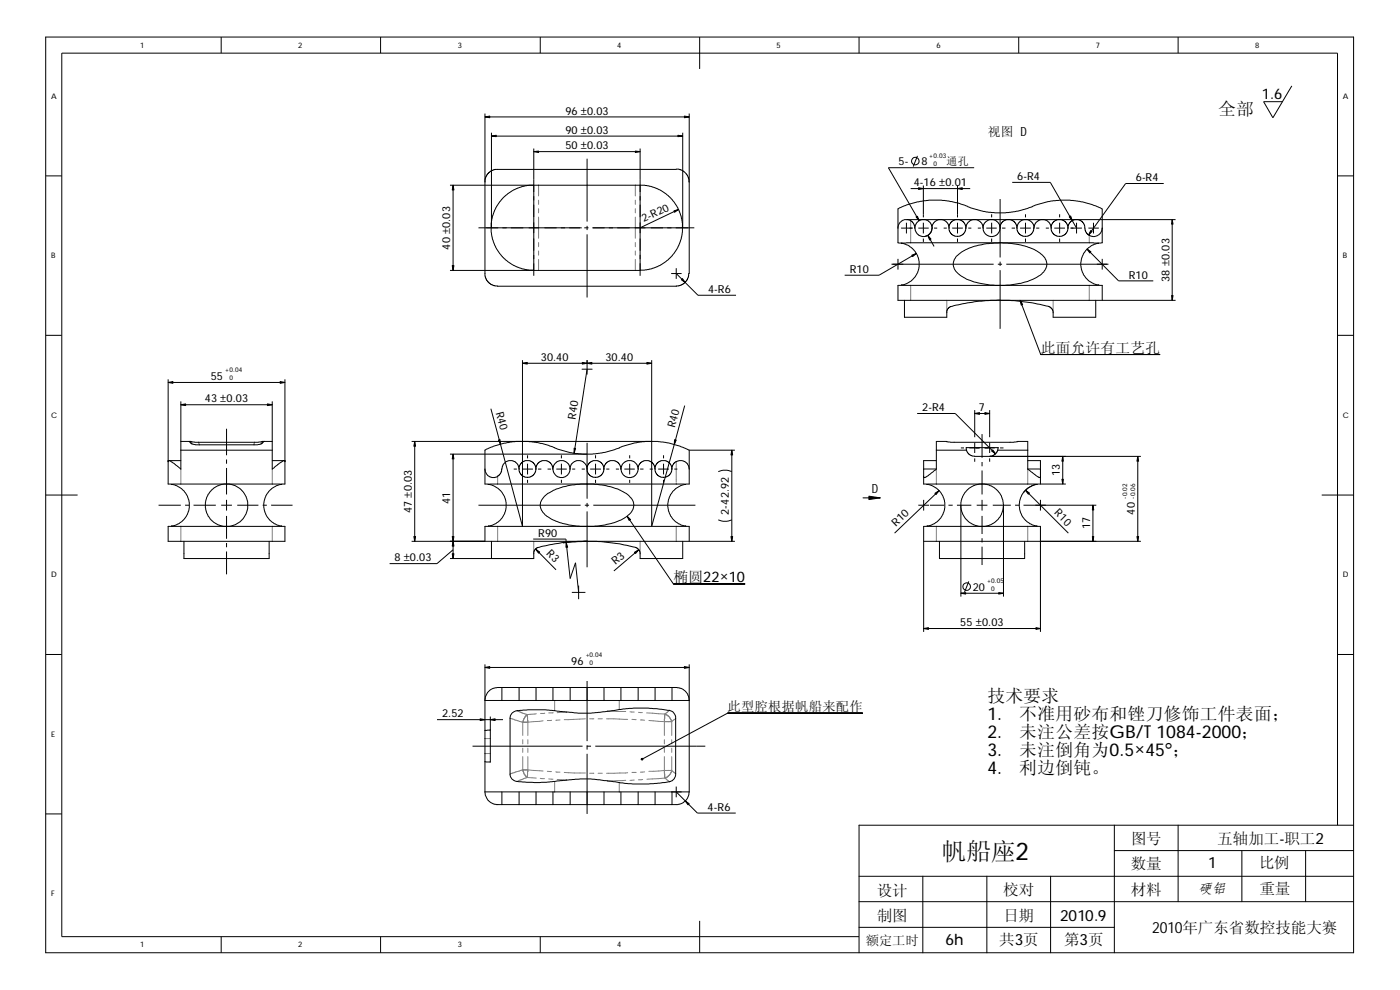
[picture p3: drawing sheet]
<svg xmlns="http://www.w3.org/2000/svg" width="420mm" height="297mm" viewBox="0 0 420 297" stroke-linecap="round" stroke-linejoin="round" font-family="sans-serif">
<g fill="none" stroke="#000" stroke-width=".3">
<path d="M13.7 11.1h392.5v274.8h-392.5zM66.4 11.1v4.8M114.2 11.1v4.8M162.1 11.1v4.8M210 11.1v9.6M257.8 11.1v4.8M305.7 11.1v4.8M353.6 11.1v4.8M145.5 34.1v48.7l.5 1.3 .9 .9 1.3 .7 1.2 .2h53.5l1.6-.4 1.2-.8 .7-1.1 .4-1.5M145.5 35.1h61.3M147.5 39.8v28.6M204.9 39.8v28.6"/>
<path d="M206.8 34.1v48M387.7 25.8l-5.7 9.5-2.8-4.8h5.7M13.7 52.8h4.8M135 55.6h25.2M136 55.6v25.5M147.5 40.8h57.4M160.2 55.6l-2.6 .1-2.2 .7-1.7 .9-2.1 1.4-1.1 1.1-1.7 2.5-1 2.4-.4 2.2v2.8l.4 2.2 1 2.5 1.7 2.4 1.9 1.7 2.5 1.5 2.7 .9 2.6 .2M160.2 55.6h33.3l2.2 .4 1.6 .6 2.5 1.5 1.9 1.7 1.4 2 .9 1.7 .6 2.3 .3 2.5-.3 2.5-.8 2.7-2.1 3.3-1.9 1.7-2.5 1.5-1.6 .6-2.2 .5h-58.5M160.2 44.6v38.1M160.2 45.5h31.9M176.2 47.6v18.9M192.1 44.6v38.1"/>
<path d="M202.9 50.7l1.4 .2 1.1 .7 1.2 1.6 .2 1.4M202.9 50.8h-54.4l-1.3 .5-.9 .9-.7 1.3-.1 1.1M273.3 56.6h17.9M275.3 46.8l-1.2 3.2M277.1 55.7v9.5M287.4 55.7v9.5M292.4 50.3h-25.8l9.2 15.9M300.1 59.7v17.5M303.8 54.7h11.4l7.9 13.7M349.2 55.1h-11.4l-11.1 15.4M401.4 52.8h4.8M143.6 68.4h31"/>
<path d="M175.3 68.4h1.3M176.2 67.8v1.2M176.2 70.3v19M177.8 68.4h30.6M203.6 62.9l-11.5 5.5M267.5 79.3h30.7M269.5 77.7v3.2M270.4 72.9l.2 .1M270.4 68.4h3.6M270.6 73l1.4-.2h56.2l1.4 .2M270.6 73l1.9 .6 1.7 1.4 1.2 1.8 .4 1.6v2.2l-.4 1.1-.8 1.5-1.2 1.2-.9 .5-1.9 .6M272 66.8v3.2"/>
<path d="M272 65.9h80.8M273.2 66.2l1 .8 .4 1.4M273.3 66.2l-.7-.3h-1.2l-.6 .3a2.53 2.53 0 0 0-1.3 1.8v.4M274.6 68.4l.1 .7 .5 .9 .5 .6 1.1 .4h.7l1.1-.4 .7-.8 .4-1.4M274.6 68.4l.6-1.7 1.3-.8h1.3l.8 .3 .7 .8 .4 1.4M275 76.1l-11.2 6.5h-10.3M275.6 68.4h3.1M277.1 66.8v3.2M277.1 71.6v1M278.5 70.6l1.8 3.3M279.7 68.4l.1-.9 .5-.8 1.3-.8h1.3l1 .5 .7 1 .2 1M279.7 68.4a2.71 2.71 0 0 1-2.1 2.5"/>
<path d="M280.3 68.4h1M283.2 68.4h.9M284.8 68.4l.1 .9 .8 1.1 1.7 .6 .8-.2 1.1-.8 .6-1.6M284.8 68.4v-.6l.5-1.1 1.4-.8h1.3l1 .5 .7 1.1 .2 .9M285.8 68.4h3.2M286.9 77a15.4 15.4 0 0 1 9.9-3.9 23.2 23.2 0 0 1 15.1 2.7 3.8 3.8 0 0 1 1.9 4.9 10.5 10.5 0 0 1-7 4.2 29.3 29.3 0 0 1-13.9-.2 9.8 9.8 0 0 1-6.5-4l-.3-1v-.8zM287.4 66.8v3.2M287.4 71.6v1M289.9 68.4l.2-1 .4-.7 1.3-.8h1.3l1.3 .8 .5 .8 .2 .9M290.4 61.9l-3.2-1.1-2.5-.5-2.2-.2h-3.7l-3.5 .5-3.3 .9-2 .8-.5 .4v10.1l1.1 .2M290.4 62l2.3 .8a17.7 17.7 0 0 0 5.6 1l3.5 .1 3.7-.5 6.6-2.2a17.7 17.7 0 0 1 5.6-1.1h3.4l3.8 .5 4.1 1.2 1.7 .9M290.6 68.4h.9"/>
<path d="M293.5 68.4h.9M295.1 68.4v.9l.6 .8 1.6 .9h.6l1.1-.4 .9-1.1 .2-1.1M295.1 68.4l.3-1.4 1.5-1.1h1.3l1 .5 .8 1 .1 1M296 68.4h3.1M297.6 64.3v.9M297.6 66.8v3.2M297.6 71.6v1M299.5 79.3h1.2M300.1 68.4v-.6l.6-1.1 1.3-.8h1.3l1 .5 .8 1.1 .1 .9M300.1 78.5v1.3M300.7 68.4h1.1M302 79.3h30.7"/>
<path d="M303.6 68.4h1M305.2 68.4l.1 .9 .8 1.1 1.7 .6 .8-.2 .9-.5 .6-1 .2-.9M305.2 68.4l.5-1.6 1.5-.9h1.2l1.3 .8 .5 .8 .1 .9M306.2 68.4h3.2M307.8 64.3v.9M307.8 66.8v3.2M307.8 71.6v1M310.3 68.4l.6-1.7 1.4-.8h1.2l.8 .3 .7 .8 .5 1.4M311 68.4h.9M313.9 68.4h.9M315.5 68.4l.1 .9 .7 1.1 1.7 .6 1.6-.6 .8-1.1 .1-.9M315.5 68.4v-.6l.5-1.1 1.3-.8h1.3l1 .5 .8 1.1 .1 .9"/>
<path d="M316.4 68.4h3.2M318 64.3v.9M318 66.8v3.2M318 71.6v1M320.5 68.4v-.6l.6-1.1 1.3-.8h1.3l1 .5 .8 1.1 .1 .9M321.2 68.4h3.5M323.1 66.8v3.2M325.5 68.4l.5 1.4 .6 .6a2.59 2.59 0 0 0 2.7 .3 2.59 2.59 0 0 0 1.5-2.3M326.2 74.7l9.5 9.6h10.4M326.6 68.4h3.2M328.2 66.8v3.2M329.6 73l-2.3 .9-1.5 1.3-.3 .6a5.6 5.6 0 0 0-1.1 3v1.2a6.3 6.3 0 0 0 5.2 5.5"/>
<path d="M329.7 72.9l-.1 .1M330.8 62.7v10.1l-1.2 .2M330.8 77.7v3.2M351.8 65.9v24.2M201.4 82.1h3.2M202.9 80.5v3.2M202.9 82.1l6.6 6.5h11.4M270.6 85.5h59M270.6 85.5l-1.1 .1v4.5h61.3M270.6 85.5h.1M271.4 90.1v5.1h12.7l.1-2.2 .6-.8 .7-.3M300.1 90.1h2.8a68.5 68.5 0 0 1 11.7 1.8"/>
<path d="M300.1 90a52.3 52.3 0 0 0-14.5 2M300.1 81.1v17.6M306.2 90.1l6.1 16.3h35.8M328.8 90.1v5.1h-12.7l-.1-2.1-.8-1-.6-.1M329.6 85.5l1.2 .1v4.5M329.6 85.5h.2M330.8 90.1h22M13.7 100.6h4.8M50.5 113.8v31.4l1.1 .1M50.5 114.8h35M85.5 113.8v31.4l-1.1 .1M156.8 108.1v49.8l-9.5-35.3"/>
<path d="M156.8 109h38.8M174.6 110.8h3.2M176.2 108.1v4.3M176.2 110.8l-3.9 25.2M195.6 108.1v49.8l9.9-36.2M401.4 100.6h4.8M50.5 138.2h3.8M54.3 132.4v2.7M54.3 135.1v5.6l-2.7-2.1-.7-.4h-.4v.3M54.3 132.4h2.9M54.3 135.1h27.4M54.3 120.4v12"/>
<path d="M54.3 121.4h27.4M56.7 132.4l.7 .7 1.3 .4h18.6l1.1-.3 .9-.8M57.1 132.7v-.3l1.3 .3h19.2l1.2-.3 .1 .3M68 128.6v8M68 137.9v1.2M78.7 132.4h3M81.7 135.1v5.6l3.2-2.4 .5-.1 .1 .3M81.7 132.4v2.7M81.7 138.2h3.8M81.7 120.4v12M123.5 132.4h72.1M124.5 132.4v30"/>
<path d="M135 136.3h41.2M136 136.3v31.3M158.3 136.6v.9M158.3 139.1v3.3M166.5 134.3l-5.1-1.5-2.8-.4h-3.8l-3.8 .6-5 1.7-.5 .4v10.1l1.1 .1M166.5 134.4l2.2 .8a17.7 17.7 0 0 0 5.6 1l3.5 .1 3.7-.6 8.7-2.7 3.5-.6h3.7l3.1 .5 3.6 1 2.7 1.2M168.5 136.6v.9M168.5 139.1v3.3M176.2 132.9v16.7M178.7 136.6v.9M178.7 139.1v3.3M189 136.6v.9"/>
<path d="M189 139.1v3.3M199.1 136.6v.9M199.1 139.1v3.3M219.6 135.1v27.3M220.6 135.1h-13.8v10.1l-1.1 .1M275.3 124.1h11.4l12.1 12.1M281 135.1v5.6l-2.2 1.7a1.48 1.48 0 0 1-1.6 .7v-.2M281 135.1v-2.7h3.1l1.1 .3h19.1l1.1-.3h3v2.7M281 135.1h9.1l-.1-.8h9.6l-.1 .8M281 138.2h-3.8v7l1.1 .1M288.4 134.4h.9M290.1 135l.2 .7 .5 .6 1.7 .6h49.9"/>
<path d="M290.9 134.4h3.2M292.5 123v8.2M292.5 132.8v3.1M292.5 137.5v1M292.5 124.1h4.5M294.7 130.2v7.2M294.7 138.6v1.3M295.4 134.4h3.1M297 123v8.2M297 132.8v3.1M297 137.5v1M299.5 135.1l-.9 1.2-1.6 .6"/>
<path d="M299.5 135.1h8.9M300.1 134.4h1.1M308.4 135.1v5.6l2.2 1.7a1.84 1.84 0 0 0 1.7 .8v-.3M308.4 138.2h3.9v7M318.9 136.9v8.3M341.5 136.9v25.5M13.7 148.5h9.6M47.6 151.6h6.7M51.4 145.3h.2M51.6 145.3h32.8M51.6 157.8h32.8M51.6 157.8l-1.1 .1v4.5h35v-4.5l-1.1-.1"/>
<path d="M51.6 145.3l1.2 .4 1.6 .9 .8 .7 1.1 1.7 .5 1.7v1.7l-.5 1.8-.8 1.3a5.5 5.5 0 0 1-3.9 2.3M51.6 157.8l-.2 .1M55.5 151.6h1.3M58.1 151.6h6.7M66.4 151.6h3.2M68 140.4v8M68 150v3.2M68 154.8v6.9M71.2 151.6h6.4M78.8 151.6h1.3M81.4 151.6h6.4M84.4 145.3l-2.2 .9-1.6 1.3-.8 1.3-.6 2.1 .2 2.5 .9 1.8 1.9 1.9 2.2 .7"/>
<path d="M84.4 145.3h.2M84.4 157.8l.2 .1M143.6 151.6h30.6M145.5 140.7a2.44 2.44 0 0 0 2.5 2.6l1.4-.4M146.5 145.3h.1M146.6 157.8l-1.1 .1v4.5M146.6 157.8h59.1M146.6 145.3h59.1M146.6 145.3l2 .7 1.7 1.3 1.2 1.8 .4 1.6-.2 2.6-1 2.1-1.9 1.7-2.2 .7M146.6 157.8h.1M154.2 140.7h.9M155.8 140.7l-.4-1.4-.8-.8-.8-.3h-1.1l-.9 .3-.8 .8-.8 2.8-.9 .8"/>
<path d="M155.8 140.7l.1 .9 .5 .8 1 .7 .9 .2 1.6-.6 .8-1.1 .2-.9M155.8 140.7v-.6l.5-1 1.3-.9h1.3l1 .5 .8 1.1 .2 .9M156.7 140.7h3.2M158.3 144v.9M160.9 140.7v-.6l.5-1 1.3-.9h1.3l1 .5 .8 1.1 .1 .9M161.5 140.7h1M163.4 148.9a16.8 16.8 0 0 1 10.3-3.6l4.4-.1a18.5 18.5 0 0 1 10.8 3.7 3.6 3.6 0 0 1-.7 6 18.1 18.1 0 0 1-9.5 2.9l-.5 .1a27.1 27.1 0 0 1-8.4-.6 10.3 10.3 0 0 1-7.3-4.4l-.4-.9 .1-1.3zM164.3 140.7h1.1M165.9 140.7l.2 1 .4 .5a2.21 2.21 0 0 0 1.6 1.1h.9l1.2-.6 .7-1.1 .2-.9M165.9 140.7a2.87 2.87 0 0 1 1-2l1.1-.5 1.3 .1 1.4 1 .4 1.4M167 140.7h3.1M168.5 144v.9"/>
<path d="M171.1 140.7l.3-1.4 1.4-1 1.4-.1 1.1 .6a2.44 2.44 0 0 1 .9 1.9M171.7 140.7h.9M174.6 140.7h.9M175.5 151.6h1.3M176.2 140.7l.1 .9 .5 .8 1 .7 .9 .2 1.6-.6 .8-1.1 .2-.9M176.2 140.7v-.6l.5-1 1.4-.9h1.2l1 .5 .8 1.1 .2 .9M176.2 150.9v1.3M176.2 153.4v16.8M177.1 140.7h3.2M178.1 151.6h30.6M178.7 144v.9M181.3 140.7v-.6l.5-1 1.3-.9h1.3l1 .5 .8 1.1 .2 .9"/>
<path d="M181.9 140.7h1M184.8 140.7h1M186.4 140.7l.5 1.7 .7 .5 .9 .4h.9l1-.4 .9-1.1 .2-1.1M186.4 140.7l.4-1.4 .7-.8 .9-.3h1.1l.9 .4a2.21 2.21 0 0 1 1 1.7l.1 .4M187.4 140.7h3.1M188.2 154.9l13.9 20.3h21.5M189 144v.9M191.5 140.7v-.6l.5-1 1.4-.9h1.2l1.1 .5 .7 1.1 .2 .9M192.1 140.7h1M195 140.7h.9M196.6 140.7v.6l.5 1.1 1.1 .7 .9 .2 .9-.2 .8-.5 .7-1 .2-.9M196.6 140.7v-.6l.5-1 1.4-.9h1.2l1 .5 .8 1.1 .2 .9"/>
<path d="M197.5 140.7h3.2M199.1 144v.9M201.7 140.7l.1-1.1 1-1.1 1-.3h.9l.9 .3a2.95 2.95 0 0 1 1.2 2.2M202.4 140.7h.9M205.7 157.8l1.1 .1v4.5M205.7 145.3l-1.3 .4-1.6 .9-1.3 1.5a5.6 5.6 0 0 0-1.1 3l.1 1.2a6.3 6.3 0 0 0 5.2 5.5M205.7 157.8l.2 .1M205.7 145.3h.1M215.6 156l1.5 .4 1.5-.1 1-.3M215.6 141.5l1.5-.4 1.5 .1 1 .3M259 149.4h5.2M275.6 151.6h3.2"/>
<path d="M277.2 150v3.2M278.1 145.3h.2M278.2 157.8h.1M278.3 157.8h32.8M278.3 145.3l1.9 .7 1.7 1.3 1.1 1.7 .5 1.7-.1 2.6-1 2.1-1.9 1.7-2.2 .7M278.3 145.3h32.8M278.3 157.8l-1.1 .1v31.7M279.1 151.6h4.3M281.9 147.2l-13.4 12.8M284.6 151.6h1.3M287.2 151.6h4.3M288.4 151.6v27.4"/>
<path d="M293.1 151.6h3.2M294.7 141.2v7.2M294.7 150v3.2M294.7 154.8v5.4M297.9 151.6h5.5M301.2 151.6v27.4M304.6 151.6h1.3M307.2 151.6h21.8M307.8 147.1l12.8 12.9M311.1 145.3l-2.2 .9-1.6 1.3-1.1 2-.3 1.6 .3 2.3 .8 1.8 1.9 1.9 2.2 .7M311.1 157.8l1.2 .1v31.7M311.1 145.3a6.5 6.5 0 0 0-3.9 2.5"/>
<path d="M311.1 157.8h.1M311.1 145.3h.2M312.3 145.2l-1.2 .1M312.3 145.2h7.6M312.3 150v3.2M328 151.6v10.8M396.7 148.5h9.5M55.2 162.4v5.2h25.6v-5.2M68 162.9v1.3M68 165.5v6.8M123.5 162.4h22M135 167.6h25.2"/>
<path d="M136 165l-4.9 4.1h-14.2M145.5 162.4h61.3M147.5 162.4v5.2h12.7M160 161.7h9.8l1.3 11.9 1.6-4.7 1 8.8M160.8 164.8l6.1 6.2M161.5 164.2l-.6 .3-.6 .8-.1 2.3M169 162.9l2.7-.3 7.3-.2a68.5 68.5 0 0 1 11.7 1.8M171.6 177.7h4.1M173.7 175.7v4.1M176.2 162.3a52.3 52.3 0 0 0-14.6 2M191.7 165l-7.5 6.3M204.9 162.4v5.2h-12.8l-.1-2.2-.7-.9-.6-.2"/>
<path d="M206.8 162.4h13.8M277.2 162.4h65.2M281.9 162.4v5.2h25.6v-5.2M288.4 178h12.8M290.7 174.4l-1.2 3.3M294.7 161.5v1.3M294.7 164v5.5M13.7 196.4h4.8M145.5 199.3v19.8M206.8 199.3v38.3M277.2 188.6h35.1M401.4 196.4h4.8"/>
<path d="M131.1 215.9h19.9M145.5 219.1v9.4M145.5 200.3h61.3M147.2 215v13.6l-1.7-.1M147.2 219.1h-1.7M150.6 206.3h-1.2a3.9 3.9 0 0 0-3.9 3.9h61.3v-.2a3.9 3.9 0 0 0-3-3.6l-2.1-.1M150.6 206.3h5.2M150.6 206.3v3.9M153.6 214.1l1.2-.8 3.6-.3h5.3l9.9 1h3.8l12.8-1.5h4.4l6.3 .6a2.59 2.59 0 0 1 1.9 1.9v17.6a2.46 2.46 0 0 1-2 2l-4.7 .5-6.2 .1-12.6-1.5-4.6 .1-4.9 .5a54.9 54.9 0 0 1-10.9 .3l-1.7-.1a2.33 2.33 0 0 1-2.1-2.2v-17.1zM155.8 206.3h5.1M155.8 206.3v3.9M160.9 206.3h5"/>
<path d="M160.9 206.3v3.9M165.9 206.3h5.2M165.9 206.3v3.9M171.1 206.3h10.2M171.1 206.3v3.9M176.2 204.3v18.1M181.3 206.3h5.1M181.3 206.3v3.9M186.4 206.3h5.1M186.4 206.3v3.9M191.5 206.3h5.1M191.5 206.3v3.9"/>
<path d="M196.6 206.3h5.1M196.6 206.3v3.9M201.7 206.3v3.9M258.9 214h-40.5l-25.7 13.8M141.8 223.9h33M145.5 237.6h61.3M145.5 237.6a3.9 3.9 0 0 0 3.9 3.8h1.2M145.5 228.5v9.1M150.6 237.6v3.8M155.8 237.6v3.8M160.9 237.6v3.8M165.9 237.6v3.8"/>
<path d="M171.1 237.6v3.8M176.1 223.9h1.3M176.2 223.6v1.3M176.2 226.2v18M178.6 223.9h33.1M181.3 237.6v3.8M186.4 237.6v3.8M191.5 237.6v3.8M196.6 237.6v3.8M201.4 237.6h3.2M201.7 237.6v3.8M202.9 236v3.2"/>
<path d="M202.9 237.6l6.4 6.4h11.5M206.8 237.6l-.1 1.1-1 1.5a3.4 3.4 0 0 1-2.2 1.1l-1.8 .1M13.7 244.2h4.8M150.6 241.4h5.2M155.8 241.4h5.1M160.9 241.4h5M165.9 241.4h5.2M171.1 241.4h10.2M181.3 241.4h5.1M186.4 241.4h5.1M191.5 241.4h5.1M196.6 241.4h5.1"/>
<path d="M334.4 247.6v38.3M334.4 255.2h71.8M353.6 247.6v22.9M372.7 255.2v15.3M391.8 255.2v15.3M401.4 247.6v-231.7h-382.9v265.1h239.3M406.2 247.6h-148.4v38.3M210 276.3v9.6M257.8 278.2h76.6M257.8 262.9h148.4M257.8 270.5h148.4M276.9 262.9v23"/>
<path d="M296.2 262.9v23M315.3 262.9v23M66.4 281v4.9M114.2 281v4.9M162.1 281v4.9"/>
<circle cx="274.7" cy="48.3" r="1.15"/>
<circle cx="68" cy="151.6" r="6.4"/>
<circle cx="294.8" cy="151.6" r="6.4"/>
<circle cx="290.1" cy="176" r="1.14"/>
</g>
<g fill="none" stroke="#808080" stroke-width=".3">
<path d="M161.6 55.6v3.2M190.7 55.6v3.2M161.6 60.1v1.2M161.6 62.6v1.3M161.6 65.1v6.4M161.6 72.8v1.2M161.6 75.3v1.3M161.6 77.8v3.3M190.7 60.1v1.2M190.7 62.6v1.3M190.7 65.1v6.4M190.7 72.8v1.2"/>
<path d="M190.7 75.3v1.3M190.7 77.8v3.3M273.3 66.2v.1M273.3 66.6v6.2M326.9 70.6v2.2M273.3 85.6v4.5M284.1 90.1v3.7M316.1 90.1v3.7M326.9 85.6v4.5M57.4 132.5l.3 .7M59.6 132.7l.3 .8M76.4 132.7l-.3 .8"/>
<path d="M78.6 132.5l-.3 .7M202.9 138.5v6.2M54.3 140.7v4.5M54.3 157.9v4.5M81.7 140.7v4.5M81.7 157.9v4.5M149.4 142.9v2.3M149.4 157.9v4.5M202.9 145.1v.1M202.9 157.9v4.5M277.2 140.7h3.8v4.5M281 157.9v4.5"/>
<path d="M308.4 157.9v4.5M312.3 140.7h-3.9v4.5M160.2 162.4v3.7M192.1 162.4v3.7M153.1 215.5l3.8 1.2M155.2 213.2l3 1.2M156.9 216.7v4M157.1 216.1v.1M157.3 215.5v.1M158.2 214.4l-.6 .7-.7 1.6M158.2 214.4l.2 6.3M161 214.2l-2.8 .2"/>
<path d="M163 216.3l-6.1 .4M163.5 214l-1.3 .1M165.5 216.1l-1.2 .1M165.9 213.8l-1.2 .1M166.5 210.2v3M168.1 216l-1.3 .1M170 213.6l-2.8 .2M175.7 215.7l-6.4 .2M177 215.7h1.2M179.5 215.7h1.3M182 215.7l6.4 .1M182.4 213.4l5.4 .1"/>
<path d="M185.8 210.2v2.7M189.1 213.6h1.2M189.7 215.8l1.2 .1M191.6 213.7l1.2 .1M192.2 216l1.3 .1M194.1 213.9l5.5 .3M199.6 214.2l1.3 1 .7 1.2v4.3M199.6 214.2l-.2 6.5M200.2 214.6h.1M200.9 213.1l-1.3 1.1M201.1 215.4v.1M202.8 215.6l-1.2 .9-6.9-.3"/>
<path d="M145.5 221.6h1.7M145.5 226.1h1.7M156.9 231l.4 1.3 .9 1M156.9 231l-3.8 1.3M156.9 221.9v1.3M156.9 224.5v1.2M156.9 227v4M156.9 231l6.1 .3M157.6 232.5v.1M158.2 233.3l2.8 .2M158.2 233.3l-3 1.2M158.4 227l-.2 6.3"/>
<path d="M158.4 221.9v1.3M158.4 224.5v1.2M162.1 233.5l1.3 .1M164.3 231.4l1.2 .1M164.7 233.7l1.2 .1M166.5 234.5v3.1M166.8 231.6l1.3 .1M167.2 233.9l2.8 .1M169.3 231.8l6.4 .1M177 232h1.2M179.5 232h1.3M185.8 234.8v2.8"/>
<path d="M187.8 234.1l-5.4 .2M188.4 231.8l-6.4 .2M189.7 231.8h1.2M190.3 234l-1.2 .1M192.9 233.9l-1.3 .1M193.5 231.6l-1.3 .1M194.7 231.4l6.9-.2 1.2 .9M199.4 221.9v1.3M199.4 224.5v1.2M199.4 227l.2 6.5M199.6 233.5l1.3 1.1M199.6 233.5l-5.5 .3"/>
<path d="M199.7 233.4h.1M201.6 227v4.3l-.5 1.1-.8 .7-.7 .4M201.6 221.9v1.3M201.6 224.5v1.2"/>
</g>
<g fill="#000" stroke="#000" stroke-width=".3">
<path d="M145.5 35.1l1.5-.3v.5z" fill-rule="evenodd"/>
<path d="M205.4 34.8l1.4 .3-1.4 .2z" fill-rule="evenodd"/>
<path d="M136 55.6l.2 1.4h-.5z" fill-rule="evenodd"/>
<path d="M147.5 40.8l1.4-.2v.4z" fill-rule="evenodd"/>
<path d="M160.2 45.5l1.4-.2v.4z" fill-rule="evenodd"/>
<path d="M190.7 45.3l1.4 .2-1.4 .2z" fill-rule="evenodd"/>
<path d="M203.5 40.6l1.4 .2-1.4 .2z" fill-rule="evenodd"/>
<path d="M275.7 56.3l1.4 .3-1.4 .2z" fill-rule="evenodd"/>
<path d="M287.4 56.6l1.4-.3v.5z" fill-rule="evenodd"/>
<path d="M202.3 63.3l1.3-.4-1.2 .8z" fill-rule="evenodd"/>
<path d="M273.6 76.6l1.4-.5-1.1 .9z" fill-rule="evenodd"/>
<path d="M274.9 65.1l.4-.2 .5 1.3z" fill-rule="evenodd"/>
<path d="M278.5 70.6l.9 1.1-.4 .3z" fill-rule="evenodd"/>
<path d="M320.9 65.1l.4-.3 .5 1.4z" fill-rule="evenodd"/>
<path d="M326.2 74.7l1.2 .9-.3 .3z" fill-rule="evenodd"/>
<path d="M327.3 69.2l.4 .3-1 1z" fill-rule="evenodd"/>
<path d="M351.8 65.9l.2 1.4h-.4z" fill-rule="evenodd"/>
<path d="M135.7 79.7h.5l-.2 1.4z" fill-rule="evenodd"/>
<path d="M204.5 83.9l.3-.3 .9 1.2z" fill-rule="evenodd"/>
<path d="M306.2 90.1l.7 1.3-.4 .2z" fill-rule="evenodd"/>
<path d="M351.6 88.7h.4l-.2 1.4z" fill-rule="evenodd"/>
<path d="M50.5 114.8l1.4-.3v.5z" fill-rule="evenodd"/>
<path d="M84.1 114.5l1.4 .3-1.4 .2z" fill-rule="evenodd"/>
<path d="M156.8 109l1.4-.3v.5z" fill-rule="evenodd"/>
<path d="M174.8 108.7l1.4 .3-1.4 .2z" fill-rule="evenodd"/>
<path d="M176.2 109l1.4-.3v.5z" fill-rule="evenodd"/>
<path d="M194.1 108.7l1.5 .3-1.5 .2z" fill-rule="evenodd"/>
<path d="M54.3 121.4l1.4-.2v.5z" fill-rule="evenodd"/>
<path d="M80.3 121.2l1.4 .2-1.4 .3z" fill-rule="evenodd"/>
<path d="M124.5 132.4l.2 1.5h-.5z" fill-rule="evenodd"/>
<path d="M136 136.3l.2 1.4h-.5z" fill-rule="evenodd"/>
<path d="M149.6 132l.4-.1 .2 1.4z" fill-rule="evenodd"/>
<path d="M172.3 134.5l.4 .1-.4 1.4z" fill-rule="evenodd"/>
<path d="M202.4 131.9l.5 .1-.5 1.4z" fill-rule="evenodd"/>
<path d="M219.6 135.1l.3 1.4h-.5z" fill-rule="evenodd"/>
<path d="M292.5 124.1l1.5-.3v.5z" fill-rule="evenodd"/>
<path d="M295.6 123.8l1.4 .3-1.4 .2z" fill-rule="evenodd"/>
<path d="M297.6 135.3l.3-.3 .9 1.2z" fill-rule="evenodd"/>
<path d="M318.9 136.9l.2 1.5h-.4z" fill-rule="evenodd"/>
<path d="M341.5 136.9l.2 1.5h-.5z" fill-rule="evenodd"/>
<path d="M188.2 154.9l1 1-.4 .3z" fill-rule="evenodd"/>
<path d="M260.8 148.9l3.4 .5-3.4 .5z" fill-rule="evenodd"/>
<path d="M280.6 148l1.3-.8-1 1.2z" fill-rule="evenodd"/>
<path d="M307.8 147.1l1.1 .8-.3 .4z" fill-rule="evenodd"/>
<path d="M318.7 143.8h.4l-.2 1.4z" fill-rule="evenodd"/>
<path d="M328 151.6l.3 1.4h-.5z" fill-rule="evenodd"/>
<path d="M124.2 161h.5l-.2 1.4z" fill-rule="evenodd"/>
<path d="M135.7 161h.5l-.2 1.4z" fill-rule="evenodd"/>
<path d="M136 162.4l.2 1.5h-.5z" fill-rule="evenodd"/>
<path d="M135.7 166.1h.5l-.2 1.5z" fill-rule="evenodd"/>
<path d="M160.8 164.8l1.2 .8-.4 .4z" fill-rule="evenodd"/>
<path d="M169.9 162.8l.4 1.4h-.5z" fill-rule="evenodd"/>
<path d="M190.4 165.7l1.3-.7-.9 1.1z" fill-rule="evenodd"/>
<path d="M219.4 161h.5l-.3 1.4z" fill-rule="evenodd"/>
<path d="M288.4 178l1.4-.2v.5z" fill-rule="evenodd"/>
<path d="M299.7 177.8l1.5 .2-1.5 .3z" fill-rule="evenodd"/>
<path d="M327.8 161h.5l-.3 1.4z" fill-rule="evenodd"/>
<path d="M341.2 161h.5l-.2 1.4z" fill-rule="evenodd"/>
<path d="M277.2 188.6l1.4-.3v.5z" fill-rule="evenodd"/>
<path d="M310.9 188.3l1.4 .3-1.4 .2z" fill-rule="evenodd"/>
<path d="M144.1 215.7l1.4 .2-1.4 .3z" fill-rule="evenodd"/>
<path d="M145.5 200.3l1.5-.3v.5z" fill-rule="evenodd"/>
<path d="M147.2 215.9l1.4-.2v.5z" fill-rule="evenodd"/>
<path d="M205.4 200l1.4 .3-1.4 .2z" fill-rule="evenodd"/>
<path d="M192.5 227.6a.25 .25 0 0 1 .4 .1 .25 .25 0 0 1-.1 .3l-.4-.1 .3-.1-.3 .1z" fill-rule="evenodd"/>
<path d="M205.7 240.3l1.1 .9-.3 .3z" fill-rule="evenodd"/>
</g>
<text font-size="7.4" x="282.7" y="258.1">帆船座2</text>
<g font-size="5.3">
<text x="365.6" y="34.6">全部</text>
<text x="296.3" y="210.6">技术要求</text>
<text x="296.3" y="216">1.</text>
<text x="296.3" y="221.4">2.</text>
<text x="305.9" y="216">不准用砂布和锉刀修饰工件表面；</text>
<text x="305.9" y="221.4">未注公差按GB/T 1084-2000；</text>
<text x="296.3" y="226.9">3.</text>
<text x="305.9" y="226.9">未注倒角为0.5×45°；</text>
<text x="296.3" y="232.2">4.</text>
<text x="305.9" y="232.2">利边倒钝。</text>
</g>
<g font-size="4.7">
<text x="339.4" y="253.1">图号</text>
<text x="365.3" y="253.1">五轴加工-职工2</text>
<text x="339.3" y="260.8">数量</text>
<text x="362.6" y="260.5">1</text>
<text x="377.9" y="260.5">比例</text>
<text x="263.1" y="268.8">设计</text>
<text x="301.1" y="268.6">校对</text>
<text x="339.3" y="268.6">材料</text>
<text x="378" y="268.2">重量</text>
<text x="263.1" y="276.4">制图</text>
<text x="301.2" y="276.4">日期</text>
<text x="318.2" y="276.4">2010.9</text>
<text x="345.8" y="279.9">2010年广东省数控技能大赛</text>
<text x="283.8" y="283.5">6h</text>
<text x="299.9" y="283.6">共3页</text>
<text x="319.4" y="283.7">第3页</text>
</g>
<g font-size="4.4">
<text x="378.7" y="29.7">1.6</text>
<text x="312.3" y="105.9">此面允许有工艺孔</text>
<text x="202.1" y="174.7">椭圆22×10</text>
</g>
<text font-size="4.1" x="359.8" y="268.1">硬铝</text>
<g font-size="4">
<text x="218.4" y="213.5">此型腔根据帆船来配作</text>
<text x="259.8" y="283.6">额定工时</text>
</g>
<g font-size="3.8">
<text x="296.5" y="40.8">视图 D</text>
<text x="261.6" y="147.8">D</text>
</g>
<g font-size="3.3">
<text x="169.7" y="34.4">96 ±0.03</text>
<text x="169.7" y="40.2">90 ±0.03</text>
<text x="169.7" y="44.8">50 ±0.03</text>
<text x="269.7" y="49.6">5-</text>
<text x="276.5" y="49.6">8</text>
<text x="284.1" y="49.6">通孔</text>
<text x="274.2" y="55.9">4-</text>
<text x="277.2" y="55.9">16 ±0.01</text>
<text x="305.3" y="54">6-R4</text>
<text x="340.9" y="54.4">6-R4</text>
<text x="135.1" y="74.9" transform="rotate(-90 135.1 74.9)">40 ±0.03</text>
<text x="255" y="81.9">R10</text>
<text x="338.8" y="83.6">R10</text>
<text x="212.5" y="87.9">4-R6</text>
<text x="350.9" y="84.5" transform="rotate(-90 350.9 84.5)">38 ±0.03</text>
<text x="162.3" y="108.3">30.40</text>
<text x="181.7" y="108.3">30.40</text>
<text x="63.2" y="114.1">55</text>
<text x="61.5" y="120.8">43 ±0.03</text>
<text x="148.8" y="123.8" transform="rotate(75 148.8 123.8)">R40</text>
<text x="172.7" y="125.9" transform="rotate(-81 172.7 125.9)">R40</text>
<text x="276.8" y="123.4">2-R4</text>
<text x="293.8" y="123.4">7</text>
<text x="202.5" y="128.5" transform="rotate(-75 202.5 128.5)">R40</text>
<text x="318.1" y="142.9" transform="rotate(-90 318.1 142.9)">13</text>
<text x="123.6" y="154" transform="rotate(-90 123.6 154)">47 ±0.03</text>
<text x="135.1" y="151.2" transform="rotate(-90 135.1 151.2)">41</text>
<text x="218.8" y="154.5" transform="rotate(-90 218.8 154.5)">2-42.92</text>
<text x="316.2" y="154" transform="rotate(45 316.2 154)">R10</text>
<text x="340.6" y="154.4" transform="rotate(-90 340.6 154.4)">40</text>
<text x="161.5" y="161.1">R90</text>
<text x="327.2" y="158.9" transform="rotate(-90 327.2 158.9)">17</text>
<text x="163.8" y="166.3" transform="rotate(45 163.8 166.3)">R3</text>
<text x="118.4" y="168.4">8 ±0.03</text>
<text x="184.7" y="169.5" transform="rotate(-40 184.7 169.5)">R3</text>
<text x="291.9" y="177.3">20</text>
<text x="288.2" y="187.9">55 ±0.03</text>
<text x="171.4" y="199.6">96</text>
<text x="132.7" y="215.3">2.52</text>
<text x="212.3" y="243.3">4-R6</text>
</g>
<g font-size="3.2">
<text x="193.2" y="66.7" transform="rotate(-25 193.2 66.7)">2-R20</text>
<text x="268.8" y="158.1" transform="rotate(-43 268.8 158.1)">R10</text>
</g>
<g font-size="2.3">
<text x="42.1" y="14.3">1</text>
<text x="89.5" y="14.3">2</text>
<text x="137.4" y="14.3">3</text>
<text x="185.3" y="14.3">4</text>
<text x="233.1" y="14.3">5</text>
<text x="281" y="14.3">6</text>
<text x="328.8" y="14.3">7</text>
<text x="376.7" y="14.3">8</text>
<text x="15.3" y="29.6">A</text>
<text x="403" y="29.6">A</text>
<text x="15.3" y="77.4">B</text>
<text x="403" y="77.4">B</text>
<text x="15.3" y="125.3">C</text>
<text x="403" y="125.3">C</text>
<text x="15.3" y="173.2">D</text>
<text x="403" y="173.2">D</text>
<text x="15.3" y="221">E</text>
<text x="15.3" y="268.9">F</text>
<text x="42.1" y="284.2">1</text>
<text x="89.5" y="284.2">2</text>
<text x="137.4" y="284.2">3</text>
<text x="185.3" y="284.2">4</text>
</g>
<g font-size="1.9">
<text x="278.9" y="47.4">+0.03</text>
<text x="280.2" y="49.7">0</text>
<text x="67.6" y="111.7">+0.04</text>
<text x="68.8" y="114.2">0</text>
<text x="338.2" y="149.8" transform="rotate(-90 338.2 149.8)">-0.02</text>
<text x="340.7" y="149.8" transform="rotate(-90 340.7 149.8)">-0.06</text>
<text x="296.2" y="175">+0.05</text>
<text x="297.4" y="177.4">0</text>
<text x="175.8" y="197.2">+0.04</text>
<text x="177" y="199.7">0</text>
</g>
</svg>
